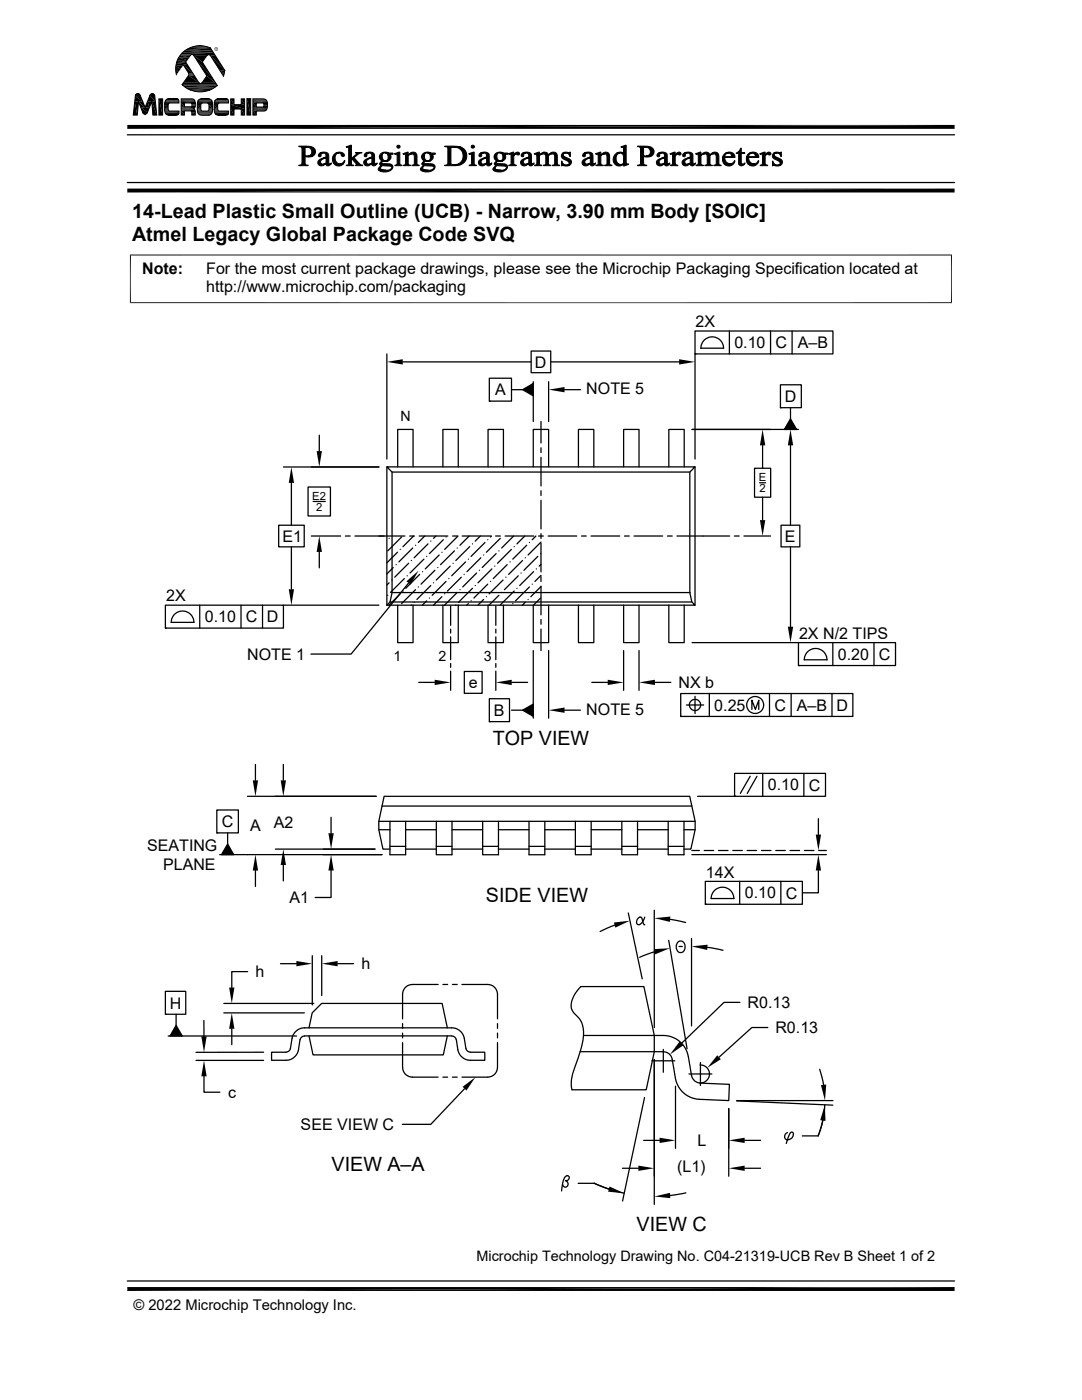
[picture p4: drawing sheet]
<svg xmlns="http://www.w3.org/2000/svg" width="216mm" height="279mm" viewBox="0 0 216 279" stroke-linecap="round" stroke-linejoin="round" font-family="sans-serif">
<g fill="none" stroke="#000" stroke-width=".25">
<path d="M25.4 36.4h165.1M25.4 26.9h165.1M77.2 70.6v21M80.4 72.2h25.6M97.6 75.5h4.5v4.6h-4.5zM102.1 77.8h2.2M104.3 77.8l2.1-1.3v2.5zM106 70.1h3.9v4.3h-3.9zM106.4 76.2v7.9M109.5 76.2v7.9M109.9 72.2h25.6M112.6 77.8h3.2"/>
<path d="M138.7 66.1h27.5v4.5h-27.5zM138.7 70.6h.1M138.7 70.6v21M144.4 69.5a2.26 2.26 0 0 0-2.3-2.3 2.26 2.26 0 0 0-2.3 2.3h4.6M145.5 66.1v4.5M153.8 66.1v4.5M155.7 76.8h4.2v4.6h-4.2zM158.1 66.1v4.5M56.6 93.2h19M58.1 96.4v8.4M61.5 97.2h4.4v5.8h-4.4zM63.7 86.8v3.2"/>
<path d="M77.2 93.2h61.5l-1.1 1h-59.4zM77.2 93.2v27.6M78.2 94.2v24.1M79.4 93.2v-7.5h3v7.5M88.4 93.2v-7.5h3v7.5M97.4 93.2v-7.5h3.1v7.5M97.6 80.1h.1M106.4 93.2v-7.5h3.1v7.5M107.9 84.1v4.3M107.9 89.4v.9M107.9 91.3v5.7M107.9 97.9v1"/>
<path d="M107.9 99.8v5.8M115.4 93.2v-7.5h3.1v7.5M124.4 93.2v-7.5h3.1v7.5M133.5 93.2v-7.5h3v7.5M137.6 94.2v24.1M138.1 85.7h21.2M138.7 93.2v27.6M150.6 93.5h3.2v5.7h-3.2zM151.6 96.4h1.2M152.2 88.9v4.6M152.2 99.2v4.6M155.7 81.4h.1"/>
<path d="M157.7 83.6l1.2 2.1h-2.4zM157.7 81.4v2.2M157.7 88.9v15.9M55.6 104.8h5.1v4.3h-5.1zM58.1 109.1v8.5M62.1 107h5.9M62.5 100.1h2.4M63.7 110.2v3.1M68.9 107h1M70.8 107h10M77.4 118.8h.1M77.6 107.4h.1"/>
<path d="M77.6 116.3l-.4 .5M78.2 115.8h.1M78.2 118.3h59.4M78.2 118.3l-.4 1.8-.6 .7M78.5 113.3l-1.3 1.3M79 112.7h.1M79.3 110.2l-2.1 2.1M79.9 118.5l-2.3 2.3M79.9 109.6h.1M80.1 107.2l-2.7 2.7M80.4 118h.1M80.7 115.5l-2.8 2.7"/>
<path d="M81.2 114.9h.1M81.5 116.4l-11.4 14.1h-8.1M81.5 112.4l-2.7 2.8M81.7 107h1M82.1 111.9h.1M82.4 109.4l-2.8 2.7M82.5 107l-2.1 2.1M82.9 117.7l-2.8 2.8M82.9 108.8h.1M83.5 117.1h.1M83.7 107h5.7M83.7 114.6l-2.7 2.8"/>
<path d="M84.3 114.1h.1M84.6 111.6l-2.8 2.8M84.8 107l-1.3 1.3M85.1 119.9l-.8 .9M85.1 111h.1M85.4 108.5l-2.8 2.8M85.7 119.4h.1M86 116.9l-2.8 2.7M86 108h.1M86.5 116.3h.1M86.8 113.8l-2.8 2.8M87 107l-.5 .4"/>
<path d="M87.4 113.3h.1M87.6 110.8l-2.7 2.7M88.2 119.1l-1.7 1.7M88.2 110.2h.1M88.5 107.7l-2.8 2.8M88.7 118.5h.1M89 116l-2.8 2.8M89 107.2h.1M89.6 115.5h.1M89.8 113l-2.7 2.8M90.3 107h1M90.4 112.4h.1"/>
<path d="M90.7 109.9l-2.8 2.8M91.2 109.4h.1M91.2 118.2l-2.5 2.6M91.4 107l-2.7 2.6M91.8 117.7h.1M92.1 115.2l-2.8 2.8M92.2 107h5.7M92.6 114.6h.1M92.9 112.1l-2.8 2.8M93.5 111.6h.1M93.6 107l-1.8 1.8M93.7 109.1l-2.7 2.8"/>
<path d="M94 119.9h.1M94.3 108.5h.1M94.3 117.4l-2.8 2.8M94.8 116.9h.1M95.1 114.4l-2.8 2.7M95.7 113.8h.1M95.8 107l-1 1M95.9 111.3l-2.7 2.8M96.5 110.8h.1M96.5 119.6l-1.1 1.2M96.8 108.3l-2.8 2.7M97 119.1h.1"/>
<path d="M97.3 107.7h.1M97.3 116.6l-2.7 2.8M97.9 116h.1M98.1 107l-.2 .2M98.1 113.5l-2.7 2.8M98.7 113h.1M98.9 107h.9M99 110.5l-2.8 2.8M99.5 109.9h.1M99.5 118.8l-1.9 2M99.8 107.4l-2.8 2.8M100.1 118.2h.1"/>
<path d="M100.4 115.8l-2.8 2.7M100.8 107h5.7M100.9 115.2h.1M101.2 112.7l-2.8 2.8M101.8 112.1h.1M102 109.6l-2.7 2.8M102.5 107l-2.4 2.4M102.6 109.1h.1M102.6 118l-2.8 2.7M103.1 117.4h.1M103.4 114.9l-2.8 2.8M104 114.4h.1"/>
<path d="M104.3 111.9l-2.8 2.7M104.7 107l-1.6 1.5M104.8 111.3h.1M105.1 108.8l-2.8 2.8M105.4 119.6h.1M105.6 108.3h.1M105.6 117.1l-2.7 2.8M106.2 116.6h.1M106.5 114.1l-2.8 2.8M106.9 107l-.7 .7M107 113.5h.1M107.3 111l-2.8 2.8"/>
<path d="M107.5 107h.9M107.9 110.5h.1M107.9 119.4l-1.5 1.4M107.9 106.5v1M107.9 108.4v5.7M107.9 115.1v.9M107.9 117v5.7M108 108.2l-2.6 2.6M108 117.1l-2.1 2M108 112.6l-.4 .4M108 114.8l-1.3 1.2M109.4 107h5.7"/>
<path d="M116 107h1M117.9 107h5.8M124.6 107h1M126.5 107h5.7M133.2 107h.9M135.1 107h10.5M137.6 118.3l.4 1.8 .7 .7h-61.5M146.5 107h1M148.4 107h5.4M155.9 104.8h3.7v4.3h-3.7zM157.7 109.1v16M33 120.8h23.6v4.5h-23.6z"/>
<path d="M33 125.3h.1M34.1 124.2h4.6a2.26 2.26 0 0 0-2.3-2.3 2.26 2.26 0 0 0-2.2 2.3M39.9 120.8v4.5M48.1 120.8v4.5M52.4 120.8v4.5M56.6 120.8h19M77.8 120.1h60.2M79.4 120.8v7.4h3v-7.4M82.1 120.7l-.1 .1M82.6 120.2h.1M83.6 136.2h3.1M88.4 120.8v7.4h3v-7.4"/>
<path d="M89.9 121v3.8M89.9 125.6v.7M89.9 127.1v4.6M89.9 132.4v.8M89.9 133.9v3.9M91 120.7h.1M92.6 134h3.6v4.4h-3.6zM93.5 120.5l-.4 .3M97.4 120.8v7.4h3.1v-7.4M97.6 139.4h4.1v4.6h-4.1zM98.9 121v3.8M98.9 125.6v.7"/>
<path d="M98.9 127.1v4.6M98.9 132.4v.8M98.9 133.9v3.9M102.1 136.2h3.2M102.3 120.5h.1M104.8 120.2l-.6 .6M106.4 129.8v13.5M106.4 120.8v7.4h3.1v-7.4M107.9 123.6v1M107.9 125.5v4.3M109.5 129.8v13.5M115.4 120.8v7.4h3.1v-7.4"/>
<path d="M118.1 136.2h3.2M124.4 129.8v8M124.4 120.8v7.4h3.1v-7.4M127.5 129.8v8M130.7 136.2h3.2M133.5 120.8v7.4h3v-7.4M135.8 138.4h34.4v4.6h-34.4zM138.1 128.2h21.2M138.7 139v3.4M141.5 138.4v4.6M153.5 138.4v4.6M157.9 138.4v4.6"/>
<path d="M159.3 128.2h19.4v4.6h-19.4zM159.3 132.8h.1M161.3 130a2.27 2.27 0 0 1 2.4-.4 2.27 2.27 0 0 1 1.3 2.1h-4.5l.2-1zM166 138.4v4.6M166.2 128.2v4.6M174.4 128.2v4.6M49.4 158.9h25.7M51 152.6v3.1M56.5 152.6v3.1M97.6 144h.1M102.1 141.7h2.2M104.3 141.7l2.1-1.2v2.5z"/>
<path d="M112.6 141.7h3.2M135.8 143h.1M137 140.7h3.4M137.5 140.7a1.14 1.14 0 0 1 1.6-1.1 1.14 1.14 0 0 1 .4 1.8 1.14 1.14 0 0 1-1.9-.3v-.4M139.2 158.9h7.4M146.6 154.3h18.1v4.6h-18.1zM146.6 158.9h.1M149.7 154.9l-2 3.4M150 141.6v-1.9l.7 1.9 .7-1.9v1.9M151 154.9l-1.9 3.4M152.2 154.3v4.6M160.4 154.3v4.6"/>
<path d="M43.3 161.6h4.3v4.6h-4.3zM43.3 166.2h.1M45.4 166.2v2.2M45.4 168.4l1.2 2.2h-2.4zM51 173.7v3.2M56.5 172.6v3.2M66.1 173.7v5.4h-3.2M66.1 163.1v3.2M74.8 169.5h-19.9M75.6 165.6h2.2M75.6 163.9h63.1M76.2 170.6h-32.4"/>
<path d="M76.2 160.9h61.8M77.8 169.5h-1.4l-.8-3.9v-1.7l1-5h61l1.1 5v1.7l-.8 3.9h-1.4M77.8 168.9h3.1M77.8 163.9v6.7h3.1v-6.7M80.9 165.6h6.2M80.9 169.5h6.2M87.1 168.9h3.1M87.1 163.9v6.7h3.1v-6.7M90.2 165.6h6.1M90.2 169.5h6.1M96.3 168.9h3.2M96.3 163.9v6.7h3.2v-6.7"/>
<path d="M99.5 165.6h6.1M99.5 169.5h6.1M105.6 168.9h3.1M105.6 163.9v6.7h3.1v-6.7M108.7 165.6h6.1M108.7 169.5h6.1M114.8 168.9h3.2M114.8 163.9v6.7h3.2v-6.7M118 165.6h6.1M118 169.5h6.1M124.1 168.9h3.1M124.1 163.9v6.7h3.1v-6.7"/>
<path d="M127.2 165.6h6.1M127.2 169.5h6.1M133.3 163.9v6.7h3.2v-6.7M133.3 168.9h3.2M136.5 165.6h2.2M138 169.7h1.6M138 170.6h26.9M140.5 169.7h1.9M140.7 175.9h19.4v4.6h-19.4zM141.9 179.3h4.6M141.9 179.3a2.26 2.26 0 0 1 2.3-2.2 2.26 2.26 0 0 1 2.2 2.2M143.4 169.7h1.9"/>
<path d="M146.2 169.7h1.9M147.6 175.9v4.6M149.1 169.7h1.9M151.9 169.7h1.9M154.8 169.7h1.9M155.8 175.9v4.6M157.6 169.7h2M160.5 169.7h1.9M163.3 173.7v4.5h-3.2M163.3 163.4v3.2M163.4 169.7h1.5M33 197.8h4.1v4.6h-4.1z"/>
<path d="M49.4 193.9h-3.2v3.2M56 192.3h3.1M62.3 190.7v9.9M64.2 190.7v8M67.4 192.3h3.1M87.4 196.5h-5.1a1.97 1.97 0 0 0-2 1.9v4.9M88.4 196.5h.9M90.3 196.5h.9M92.2 196.5h5.1a1.97 1.97 0 0 1 2 1.9v4.9M115.9 196.9h12.6l2.1 9.8v3.2l-1.7 7.6h-14.8a8 8 0 0 1 .9-5.2l.5-1.8a9.4 9.4 0 0 0 .6-6.3l-.5-.9a3.8 3.8 0 0 1-1.6-2.3 5.6 5.6 0 0 1 1.9-4.1zM122.6 184.6l-2.9 1.3M125.4 182.2l2.7 13.1"/>
<path d="M128.7 183l-.2 .3a1.66 1.66 0 0 1-1.1 1.3 .87 .87 0 0 1-.3-1 .87 .87 0 0 1 .8-.6l.2 .3 .2 .9 .4 .4M130.6 181.7v23.4M130.6 189.9l-3 1.2M133.4 187.7l3.7 21.6M133.7 183.5l3.1 .6M135.2 188.1a.85 .85 0 0 1 .9-.3 .85 .85 0 0 1 .6 .9 1.01 1.01 0 0 1-.2 1.1 1.01 1.01 0 0 1-1.1 .2 1.4 1.4 0 0 1-.2-1.9zM135.5 188.9h.6M138 187.3v17.4M140.7 180.5h.1M141.2 189.1l3.1 .6M33 202.4h.1M33.5 206.8h25.7"/>
<path d="M35.1 202.4v2.2M35.1 204.6l1.3 2.2h-2.5zM39.1 211.6h13.5M40.7 203.7v3.1M40.7 214.8v3.2h3.2M44.7 200.3h17.9M44.7 202.1h16M46.2 205.3v3.2M52.6 210h-13.5M57.9 209.2a.88 .88 0 0 1-.8 .8M58 209.2l.3-2a2.58 2.58 0 0 1 2.5-2.1h29.3a2.58 2.58 0 0 1 2.5 2.1l.4 2a.93 .93 0 0 0 .9 .8M59.9 207.5l-.3 2a2.58 2.58 0 0 1-2.5 2.1h-2.9v-1.6h2.9"/>
<path d="M60.8 206.8a.88 .88 0 0 0-.9 .7M60.8 206.7h29.3M61.7 205.1l.6-3 1.9-1.8h24l1.1 4.8M61.7 206.7l.8 3.8h26l.8-3.8M80.3 208.1v4.9a1.97 1.97 0 0 0 2 2h5.1M80.3 204.3v.9M80.3 206.2v.9M88.4 215h.9M90.1 206.8a.88 .88 0 0 1 .9 .7l.4 2a2.58 2.58 0 0 0 2.5 2.1h2.8v-1.6h-2.8M90.3 215h.9M92.7 217.3l-6.7 7.1h-5.7M99.3 208.1v4.9a1.97 1.97 0 0 1-2 2h-5.1"/>
<path d="M99.3 204.3v.9M99.3 206.2v.9M115.8 209.9h16.6M116.4 206.7h16a5.1 5.1 0 0 1 5 4.2l.6 3.7a1.81 1.81 0 0 0 1.7 1.5M128.6 219l-4.4 20.7M130.1 211.7h4.5M130.6 211.5v28.9M132.4 209.9a1.8 1.8 0 0 1 1.7 1.5l.7 3.8a5.1 5.1 0 0 0 4.8 4.2l5.8 .2 .1-3.2-5.8-.2M132.4 209.4v4.6M134.8 216.8v12.4M137.5 214.3h4.5M139.7 212.5a1.8 1.8 0 0 1 1.9 1.8 1.8 1.8 0 0 1-1.9 1.8"/>
<path d="M139.8 212v4.6M147 219.7l19.2 .9M147 219.6h19.2M147.6 200h-3.1l-8.5 8.3M153.2 205.1h-3.2l-6.5 5.9M163.6 213.4l.7 3.1M112.3 236.4a.58 .58 0 0 0 .6 .5 .68 .68 0 0 0 .5-.7 .68 .68 0 0 0-.6-.6 .56 .56 0 0 0 .7-.3 .56 .56 0 0 0-.2-.7 1 1 0 0 0-.9 1.1l-.3 2M115.4 236.2h3.1M118.5 236.1l3 1.2 3 .8M118.5 236.1l3 1.2M124.2 233.2h3.2M128.4 227.6h3.2"/>
<path d="M136.9 238.1l-3.2 .5M145.4 221.2v13.5M148.6 233.2h3.2M148.6 227.6h3.2M157.1 226a.72 .72 0 0 0-.5 1 .72 .72 0 0 0 1 .4 .94 .94 0 0 0 .5-1.5h-.2a4.7 4.7 0 0 0-1 2.3M160.1 226.7h3.2M164.2 223.6l-.9 3.1M164.6 220.5a19.5 19.5 0 0 1-1.3 6.2M25.4 255.7h165.1"/>
<circle cx="150.7" cy="140.7" r="1.69"/>
</g>
<g fill="none" stroke="#000" stroke-width=".2">
<path d="M27.1 18.9l-.5 4.1h.8l.2-2.7 .9 2.1a.49 .49 0 0 0 .4 .4 .49 .49 0 0 0 .5-.3M27.5 18.7l.5 .4 1 2.3 .9-2.4a.5 .5 0 0 1 .5-.3 .5 .5 0 0 1 .5 .4l.4 3.9h-.8l-.2-2.8-.9 2.2M27.5 18.7l-.4 .2M31.7 19.7h.7v3.3h-.7zM33 20h2.7M33.1 19.9h2.6M33.1 19.9h2.5M33.2 19.9h2.4M33.3 19.8h2.3M33.4 19.8h2.1M35.9 11h2.1M36 11h2"/>
<path d="M36.2 19.7h2.3a1.14 1.14 0 0 1 .4 1.6l-.3 .4 .3 .2 .1 1.1h-.7v-.6l-.2-.3h-1.3v.9h-.6zM36.2 19.7l2.4 .1M36.2 19.8h2.5M36.2 19.9h2.6M36.3 16.9l.1 .1M36.3 16.9h7M36.5 16.7h6.6M36.5 16.6h3.3M36.6 16.5h3.1M36.6 13l1.1 1.8-1.4 2.1M36.9 17.4h6M37.5 17.7h4.9"/>
<path d="M37.8 9.5h4.2l2.8 4.6-.2 1.1-2.6-4.1-.4-.2-.3 .2M37.9 9.4h4M38.1 18a5.1 5.1 0 0 0 3.7 0M38.2 10.9h-2.2M38.4 9.3h3M38.4 9.2h2.9M38.4 10.9h3.2M38.5 11h2.9M38.6 11h2.7M38.7 18.3h2.5M38.7 11l2.6 4.2-1 1.3-.3 .2-.3-.2-2.7-4.1 1.2-1.5 .5 .2h2.6M39.6 20h2.6"/>
<path d="M39.6 19.9h2.6M39.7 19.8h2.4M39.8 19.8h2.2M39.9 19.8h2M40.2 16.6h2.9M40.3 16.6h2.7M41.3 11.1l-.9 1.3 2.9 4.7-1.5 .9M42 9.6a4.8 4.8 0 0 0-5.1 .5 4.8 4.8 0 0 0-1.7 4.8M42.8 10.9h-6.8M42.9 20h2.7M43 19.9h2.6M43 19.9h2.5"/>
<path d="M43.1 19.9h2.4M43.1 19.8h2.4M43.2 19.8h2.2M43.3 17h-6.9l1.6 1M46 19.7h.7v1.2h1.4v-1.2h.7v3.3h-.7v-1.2h-1.4v1.2h-.7zM49.3 19.7h.7v3.3h-.7zM49.3 19.7h.7M50.5 19.7h2a.84 .84 0 0 1 .9 1 1.09 1.09 0 0 1-.7 1.5h-1.6v.8h-.6zM50.5 19.7l2.4 .1M50.5 19.8h2.5M50.5 19.9h2.6M50.5 20h2.7"/>
<path d="M32.9 20.5h2.8M32.9 22.2h2.8M32.9 22.3h2.8M32.9 20.4h2.8M32.9 20.3h2.8M32.9 22.4h2.8M32.9 22.5h2.8M32.9 20.2h2.8M33 20.1h2.7M33 20.2l.6-.5h1.6a.57 .57 0 0 1 .5 .3 .57 .57 0 0 1 0 .6h-2l-.2 .4v.7l.1 .3 .2 .2h1.9a.62 .62 0 0 1-.1 .6 .62 .62 0 0 1-.6 .2h-1.2a.96 .96 0 0 1-.9-1.2v-1.3M33 22.6h2.7M33 20.2l-.1 .3"/>
<path d="M33 22.7h2.7M33.1 22.8h2.6M33.3 22.9h2.3M33.3 22.9h2.2M35.6 22.8l-2.4 .1M36.2 20.1h2.7M36.2 20.2h2.7M36.2 21.4h2.7M36.2 21.5h2.7M36.2 21.6h2.6M36.2 21.7h2.4M36.2 21.7h2.5"/>
<path d="M36.2 21.8h2.6M36.2 21.9h2.7M36.2 22h2.7M36.2 22.1h2.7M36.8 20.6h1.3l.2 .1v.5l-.1 .1h-1.4zM38.7 21.6l-2.5 .1M39.4 20.5h3M39.4 22.2h3M39.4 20.4h3M39.4 20.5v1.3a.94 .94 0 0 0 .9 1.2h1.1a.96 .96 0 0 0 1-1.2v-1.3M39.4 22.4h3M39.4 22.5h2.9"/>
<path d="M39.4 20.2h3M39.5 22.6h2.8M39.5 20.1h2.8M39.5 22.7h2.7M39.6 22.8h2.6M39.7 22.9h2.4M39.8 22.9h2.2M40.2 20.6h1.2l.2 .1 .1 1-.1 .4h-1.4l-.1-1.1zM42.3 20.2l.1 .3M42.3 20.2l-.5-.5h-1.7a.8 .8 0 0 0-.7 .8M42.8 22.2h2.8M42.8 20.5h2.8"/>
<path d="M42.8 20.4h2.8M42.8 22.3h2.8M42.8 20.3h2.8M42.8 22.4h2.8M42.8 22.5h2.8M42.8 20.2h2.8M42.9 22.6h2.7M42.9 20.1h2.7M42.9 20.2l.6-.5h1.6a.56 .56 0 0 1 .5 .9h-2l-.2 .4v.7l.1 .3 .2 .2h1.9a.62 .62 0 0 1-.1 .6 .62 .62 0 0 1-.6 .2h-1.2a.96 .96 0 0 1-1-1.2l.2-1.6M42.9 22.7h2.7M43 22.8h2.6M43.2 22.9h2.2"/>
<path d="M45.5 22.8l-2.4 .1M50.5 20.1h2.7M50.5 20.2h2.8M50.5 20.4h2.8M50.5 20.5h2.8M50.5 21.4h2.8M50.5 21.7h2.8M50.5 21.8h2.8M50.5 22h2.7M50.5 22h2.6M50.5 22.1h2.5M50.5 22.1h2.4"/>
<path d="M51.1 20.6h1.4l.1 .1v.5l-.1 .2h-1.4zM26 50.8v9.7M189.9 50.8v9.7M189.9 50.9h-164M25.9 60.4h164"/>
</g>
<g fill="#000" stroke="#000" stroke-width=".2">
<path d="M80.4 30.7h.3zM118.9 30.7h.2zM123.9 29.3l.3 .1zM151.6 30.7h.3z"/>
<path d="M60.2 29.4h1.1l-.4 .1v1.6h1.5l-1.5 .1v1.6l.6 .3h-1.9v-.1a.5 .5 0 0 0 .7-.6z" fill-rule="evenodd"/>
<path d="M59.6 29.2h1.6a1.27 1.27 0 0 1 1.7 1.5l-.5 .4h-1a.87 .87 0 0 0 .8-.9 .87 .87 0 0 0-.9-.8h-1.1z" fill-rule="evenodd"/>
<path d="M60.9 31.2h1.3z" fill-rule="evenodd"/>
<path d="M63.6 30.7l.3-.2h.6a.54 .54 0 0 0-.5 .7l-.3 .1-.2-.2z" fill-rule="evenodd"/>
<path d="M63.6 32l.9-.5h.6l-.6 .2a.54 .54 0 0 0-.5 .5 .54 .54 0 0 0 .4 .6h.5a.76 .76 0 0 1-1.1 .3 .76 .76 0 0 1-.2-1.1z" fill-rule="evenodd"/>
<path d="M63.9 30.5a1.1 1.1 0 0 1 1.7 .6v1.5l.1 .1 .3 .1a.48 .48 0 0 1-.5 .3 .48 .48 0 0 1-.4-.4l-.3-.1 .3-.1v-1h-.5a.45 .45 0 0 0 .5-.4 .45 .45 0 0 0-.3-.5z" fill-rule="evenodd"/>
<path d="M64.4 32.8l.7-.1z" fill-rule="evenodd"/>
<path d="M65.7 32.7l.4-.2-.1 .3z" fill-rule="evenodd"/>
<path d="M66.6 30.9l.5-.4h.5a.99 .99 0 0 0-.6 1.6l.5 .5 1 .1a1.32 1.32 0 0 1-1.8 0 1.32 1.32 0 0 1-.1-1.8z" fill-rule="evenodd"/>
<path d="M67.1 30.5a1.03 1.03 0 0 1 1.6 .6v.1a.46 .46 0 0 1-.5-.1 .46 .46 0 0 1-.2-.4z" fill-rule="evenodd"/>
<path d="M67.8 32.7l.5-.1 .5-.5-.3 .6z" fill-rule="evenodd"/>
<path d="M69.1 29.3l.2 .1z" fill-rule="evenodd"/>
<path d="M69.1 29.3l1-.3v3.7l.5 .4h-1.5l.3-.2 .2-.3v-3l-.1-.2z" fill-rule="evenodd"/>
<path d="M70.9 30.4h1.3l-.7 .4-.9 .7 1.1 1.1 .7 .5h-1.5l.2-.3-1-1.2 1-.8v-.2z" fill-rule="evenodd"/>
<path d="M72.8 30.7l.2-.2h.7a.54 .54 0 0 0-.5 .7 .31 .31 0 0 1-.5 0 .31 .31 0 0 1 .1-.5z" fill-rule="evenodd"/>
<path d="M72.7 32l.9-.5h.6l-.6 .2a.53 .53 0 0 0-.5 .6 .53 .53 0 0 0 .5 .5h.5a.77 .77 0 0 1-1.1 .3 .77 .77 0 0 1-.3-1.1z" fill-rule="evenodd"/>
<path d="M73 30.5a1.06 1.06 0 0 1 1.7 .6l.1 1.5 .3 .2a.48 .48 0 0 1-.5 .3 .48 .48 0 0 1-.4-.4l-.2-.1 .2-.1v-1h-.5a.46 .46 0 0 0 .5-.4 .46 .46 0 0 0-.2-.5z" fill-rule="evenodd"/>
<path d="M73.6 32.8l.6-.1z" fill-rule="evenodd"/>
<path d="M74.9 32.7l.3-.2-.1 .3z" fill-rule="evenodd"/>
<path d="M75.7 33.3l.5-.2a.44 .44 0 0 0-.3 .5 .44 .44 0 0 0 .5 .3l.6 .1h-1.4a.42 .42 0 0 1 .1-.7z" fill-rule="evenodd"/>
<path d="M76 30.6l.6-.2 .9 .1h-.7a.84 .84 0 0 0-.5 .8 .84 .84 0 0 0 .5 .8h.7l-1.1 .1-.2 .1v.3l1 .1a.85 .85 0 0 1 1.2 .7l-.5 .6a2.24 2.24 0 0 1-1.8 .2l-.5-.2h1.4a.83 .83 0 0 0 1.1-.7l-.3-.2h-1.2a.53 .53 0 0 1-.6 0 .53 .53 0 0 1-.2-.6l.5-.4-.5-.3a.83 .83 0 0 1 .2-1.2z" fill-rule="evenodd"/>
<path d="M76.4 32.2l1-.1z" fill-rule="evenodd"/>
<path d="M76.8 30.5l1.6 .1v.2h-.5a.82 .82 0 0 1-.4 1.3h-.6a.81 .81 0 0 0 .6-.8 .81 .81 0 0 0-.7-.8z" fill-rule="evenodd"/>
<path d="M78.7 30.7h.3z" fill-rule="evenodd"/>
<path d="M78.7 30.7l1.1-.3v2.1a.37 .37 0 0 0 .4 .5v.1h-1.4l.4-.4v-1.5l-.1-.4z" fill-rule="evenodd"/>
<path d="M80.4 30.7l1-.3v.5h-.5z" fill-rule="evenodd"/>
<path d="M80.9 30.9l1.3-.2-.8 .4 .1 1.6 .4 .4h-1.4l.4-.4z" fill-rule="evenodd"/>
<path d="M81.7 30.7a.83 .83 0 0 1 .9-.4 .83 .83 0 0 1 .6 .8v1.6l.5 .4h-1.5l.3-.2 .2-.2-.1-1.7-.2-.3z" fill-rule="evenodd"/>
<path d="M84.1 33.3l.5-.2a.44 .44 0 0 0-.2 .5 .44 .44 0 0 0 .4 .3l.6 .1h-1.4a.42 .42 0 0 1 .1-.7z" fill-rule="evenodd"/>
<path d="M84.5 30.6l.5-.2 .9 .1h-.7a.84 .84 0 0 0-.5 .8 .84 .84 0 0 0 .5 .8h.7l-1.1 .1-.2 .1v.3l1.1 .1a.82 .82 0 0 1 1.1 .8l-.5 .5a2.24 2.24 0 0 1-1.8 .2l-.5-.2h1.4a.83 .83 0 0 0 1.2-.7l-.4-.2h-1.2a.53 .53 0 0 1-.6 0 .53 .53 0 0 1-.2-.6l.5-.4-.4-.3a.83 .83 0 0 1 .2-1.2z" fill-rule="evenodd"/>
<path d="M84.8 32.2l1-.1z" fill-rule="evenodd"/>
<path d="M85.2 30.5l1.6 .1v.2h-.5a.82 .82 0 0 1-.4 1.3h-.6a.81 .81 0 0 0 .6-.8 .81 .81 0 0 0-.7-.8z" fill-rule="evenodd"/>
<path d="M88.7 29.2h2l1.3 .2-2 .1v3.3l1.9 .1-1 .2h-2.2v-.1a.46 .46 0 0 0 .7-.5v-2.8a.44 .44 0 0 0-.7-.4z" fill-rule="evenodd"/>
<path d="M90.7 29.4h1.3l.6 .4 .5 .7v.8a1.77 1.77 0 0 1-1.2 1.6h-1.2a1.66 1.66 0 0 0 1.7-1.8 1.66 1.66 0 0 0-1.7-1.7z" fill-rule="evenodd"/>
<path d="M93.6 30.7h.3z" fill-rule="evenodd"/>
<path d="M93.6 30.7l1-.3v2.1a.36 .36 0 0 0 .1 .4 .36 .36 0 0 0 .4 .1v.1h-1.5v-.1a.38 .38 0 0 0 .5-.5v-1.6l-.1-.1z" fill-rule="evenodd"/>
<path d="M95.7 30.7l.2-.2h.6a.44 .44 0 0 0-.4 .6 .31 .31 0 0 1-.5 .1 .31 .31 0 0 1 .1-.5z" fill-rule="evenodd"/>
<path d="M95.6 32l.9-.5h.6l-.6 .2a.53 .53 0 0 0-.5 .5 .53 .53 0 0 0 .5 .6h.4a.77 .77 0 0 1-1 .3 .77 .77 0 0 1-.3-1.1z" fill-rule="evenodd"/>
<path d="M95.9 30.5l.5-.1a.98 .98 0 0 1 1.2 .5v1.7l.4 .2a.48 .48 0 0 1-.5 .3 .48 .48 0 0 1-.4-.4l-.2-.1 .2-.1v-1h-.5a.47 .47 0 0 0 .5-.4 .47 .47 0 0 0-.2-.5z" fill-rule="evenodd"/>
<path d="M96.5 32.8l.6-.1z" fill-rule="evenodd"/>
<path d="M97.8 32.7l.3-.2-.1 .3z" fill-rule="evenodd"/>
<path d="M98.6 33.3l.5-.2a.44 .44 0 0 0-.3 .5 .44 .44 0 0 0 .5 .3l.6 .1h-1.4a.42 .42 0 0 1 .1-.7z" fill-rule="evenodd"/>
<path d="M98.9 30.6l.6-.2 .9 .1h-.7a.84 .84 0 0 0-.6 .8 .84 .84 0 0 0 .6 .8h.7l-1.1 .1-.2 .4 1.3 .1a.72 .72 0 0 1 .9 .6 .72 .72 0 0 1-.7 .8l-1.2 .2-.9-.3h1.4a.82 .82 0 0 0 1.1-.7l-.3-.2h-1.2a.52 .52 0 0 1-.6-.1 .52 .52 0 0 1-.2-.5l.4-.4-.4-.3a.83 .83 0 0 1 .2-1.2z" fill-rule="evenodd"/>
<path d="M99.3 32.2l1-.1z" fill-rule="evenodd"/>
<path d="M99.7 30.5l1.6 .1v.2h-.6a.82 .82 0 0 1-.3 1.3h-.6a.82 .82 0 0 0 .5-.8 .82 .82 0 0 0-.6-.8z" fill-rule="evenodd"/>
<path d="M101.5 30.7h.2z" fill-rule="evenodd"/>
<path d="M101.5 30.7l1-.3v.5h.2l-.2 .3v1.5l.5 .4h-1.5l.5-.4v-1.7l-.1-.2z" fill-rule="evenodd"/>
<path d="M102.7 30.7h.2l-.4 .2z" fill-rule="evenodd"/>
<path d="M102.7 30.7l.2-.2a.4 .4 0 0 1 .5-.1 .4 .4 0 0 1 .2 .5h-.2z" fill-rule="evenodd"/>
<path d="M104.1 30.7l.3-.2h.6a.54 .54 0 0 0-.5 .7 .31 .31 0 0 1-.5 0 .31 .31 0 0 1 .1-.5z" fill-rule="evenodd"/>
<path d="M104 32l.9-.5h.6l-.6 .2a.53 .53 0 0 0-.5 .6 .53 .53 0 0 0 .5 .5h.5a.77 .77 0 0 1-1.1 .3 .77 .77 0 0 1-.3-1.1z" fill-rule="evenodd"/>
<path d="M104.4 30.5a1.06 1.06 0 0 1 1.6 .6l.1 1.5 .3 .2a.48 .48 0 0 1-.5 .3 .48 .48 0 0 1-.4-.4l-.2-.1 .2-.1v-1h-.4a.46 .46 0 0 0 .4-.4 .46 .46 0 0 0-.2-.5z" fill-rule="evenodd"/>
<path d="M104.9 32.8l.6-.1z" fill-rule="evenodd"/>
<path d="M106.2 32.7l.4-.2-.2 .3z" fill-rule="evenodd"/>
<path d="M106.6 30.7h.3z" fill-rule="evenodd"/>
<path d="M106.6 30.7l1.1-.3v.5h-.6l-.1-.1z" fill-rule="evenodd"/>
<path d="M107.1 30.9l1.3-.2-.7 .4v1.6l.4 .4h-1.4v-.1a.4 .4 0 0 0 .4-.5z" fill-rule="evenodd"/>
<path d="M107.9 30.7l.1-.1a.84 .84 0 0 1 1.4 .3l.2 .1-.2 .1 .1 1.6 .4 .4h-1.5l.5-.4v-1.6l-.4-.4z" fill-rule="evenodd"/>
<path d="M109.5 30.8l.2-.2 .5 .1-.6 .3-.2-.1z" fill-rule="evenodd"/>
<path d="M109.7 30.6a.84 .84 0 0 1 .9-.2 .84 .84 0 0 1 .6 .7v1.4a.37 .37 0 0 0 .5 .5v.1h-1.5l.5-.4v-1.5l-.3-.5z" fill-rule="evenodd"/>
<path d="M112 32.2h.1a.95 .95 0 0 0 1 .8h.5l-1.6 .1z" fill-rule="evenodd"/>
<path d="M112.2 30.7l.2-.2h.5a.39 .39 0 0 0-.5 .3 .39 .39 0 0 0 .2 .5 1.68 1.68 0 0 1 1.4 .9l-.2 .7-.7 .1a.49 .49 0 0 0 .4-.5 .49 .49 0 0 0-.5-.5l-.2-.1a.78 .78 0 0 1-.6-1.2z" fill-rule="evenodd"/>
<path d="M112.4 30.5l.4-.1 .8 .1z" fill-rule="evenodd"/>
<path d="M112.2 33h1.4l-.3 .1z" fill-rule="evenodd"/>
<path d="M112.4 30.5l1.4-.1v.8l-.2-.1a.7 .7 0 0 0-.7-.6z" fill-rule="evenodd"/>
<path d="M116.4 30.7l.2-.2h.6a.54 .54 0 0 0-.5 .7 .31 .31 0 0 1-.4 0 .31 .31 0 0 1 .1-.5z" fill-rule="evenodd"/>
<path d="M116.4 31.9l.9-.4h.5l-.6 .2a.54 .54 0 0 0-.5 .5 .54 .54 0 0 0 .4 .6h.5a.79 .79 0 0 1-1 .3 .79 .79 0 0 1-.4-.9z" fill-rule="evenodd"/>
<path d="M116.6 30.5l.2-.1a.95 .95 0 0 1 1.5 .8v1.4l.4 .2a.48 .48 0 0 1-.5 .3 .48 .48 0 0 1-.4-.4l-.2-.1 .2-.1v-1h-.5a.45 .45 0 0 0 .5-.4 .45 .45 0 0 0-.2-.5z" fill-rule="evenodd"/>
<path d="M117.1 32.8l.7-.1z" fill-rule="evenodd"/>
<path d="M118.5 32.7l.3-.2-.1 .3z" fill-rule="evenodd"/>
<path d="M118.9 30.7l1-.3v.5h-.6z" fill-rule="evenodd"/>
<path d="M119.3 30.9l1.4-.2-.8 .4v1.4a.39 .39 0 0 0 .1 .4 .39 .39 0 0 0 .4 .1v.1h-1.5l.5-.4z" fill-rule="evenodd"/>
<path d="M120.1 30.7a.83 .83 0 0 1 .9-.3 .83 .83 0 0 1 .6 .7l.1 1.6 .4 .4h-1.4l.4-.4v-1.7l-.3-.3z" fill-rule="evenodd"/>
<path d="M122.8 30.7l.3-.2h.6a1.2 1.2 0 0 0-.8 1.2 1.2 1.2 0 0 0 .9 1.1h-1l-.2-.1a1.41 1.41 0 0 1 .2-2z" fill-rule="evenodd"/>
<path d="M123.1 30.5a1.12 1.12 0 0 1 1.3 .1z" fill-rule="evenodd"/>
<path d="M123.9 29.3l1-.3v3.3l.3 .5h-.8l-.4 .2a1.15 1.15 0 0 1-1.2-.2h1l.6-.2v-1.5l-.3-.5h.3v-.9v-.3z" fill-rule="evenodd"/>
<path d="M124.4 32.8l1-.1v.1l-1 .3z" fill-rule="evenodd"/>
<path d="M127.7 29.4h1.1l-.4 .1v1.6h1.6l-1.6 .1v1.2a.47 .47 0 0 0 .1 .5 .47 .47 0 0 0 .6 .1v.1h-1.9l.4-.2 .2-.3z" fill-rule="evenodd"/>
<path d="M127.2 29.2h1.6a1.31 1.31 0 0 1 1.7 1.3l-.4 .6h-1.2a.86 .86 0 0 0 .9-.7 .86 .86 0 0 0-.6-.9l-1.5-.1z" fill-rule="evenodd"/>
<path d="M128.4 31.2h1.4z" fill-rule="evenodd"/>
<path d="M131.2 30.7l.3-.2h.6l-.4 .2-.1 .3a.3 .3 0 0 1-.4 .2 .3 .3 0 0 1 0-.5z" fill-rule="evenodd"/>
<path d="M131.1 32l.9-.5h.6l-.7 .3a.5 .5 0 0 0-.4 .5 .5 .5 0 0 0 .5 .5h.5a.77 .77 0 0 1-1.1 .3 .77 .77 0 0 1-.3-1.1z" fill-rule="evenodd"/>
<path d="M131.5 30.5l1-.1a.65 .65 0 0 1 .6 .5l.1 1.7 .3 .2a.48 .48 0 0 1-.5 .3 .48 .48 0 0 1-.4-.4l-.2-.1 .2-.1v-1h-.4a.47 .47 0 0 0 .4-.4 .47 .47 0 0 0-.2-.5z" fill-rule="evenodd"/>
<path d="M132 32.8l.6-.1z" fill-rule="evenodd"/>
<path d="M133.3 32.7l.3-.2-.1 .3z" fill-rule="evenodd"/>
<path d="M133.7 30.7h.3z" fill-rule="evenodd"/>
<path d="M133.7 30.7l1-.3v.5h.2l-.2 .3v1.2a.45 .45 0 0 0 .6 .6v.1h-1.6l.5-.4v-1.8l-.1-.1z" fill-rule="evenodd"/>
<path d="M134.9 30.7h.3l-.5 .2z" fill-rule="evenodd"/>
<path d="M134.9 30.7a.49 .49 0 0 1 .5-.4 .49 .49 0 0 1 .5 .5 .47 .47 0 0 1-.7-.1z" fill-rule="evenodd"/>
<path d="M136.3 30.7l.3-.2h.6a.44 .44 0 0 0-.5 .6 .31 .31 0 0 1-.4 .1 .31 .31 0 0 1 0-.5z" fill-rule="evenodd"/>
<path d="M136.2 32l.9-.5h.6l-.6 .2a.53 .53 0 0 0-.5 .5 .53 .53 0 0 0 .5 .6h.5a.77 .77 0 0 1-1.1 .3 .77 .77 0 0 1-.3-1.1z" fill-rule="evenodd"/>
<path d="M136.6 30.5l1-.1a.65 .65 0 0 1 .7 .5v1.7l.4 .2a.48 .48 0 0 1-.5 .3 .48 .48 0 0 1-.5-.4l-.2-.1 .2-.1v-1h-.4a.47 .47 0 0 0 .4-.4 .47 .47 0 0 0-.2-.5z" fill-rule="evenodd"/>
<path d="M137.1 32.8l.6-.1z" fill-rule="evenodd"/>
<path d="M138.4 32.7l.4-.2-.1 .3z" fill-rule="evenodd"/>
<path d="M138.8 30.7h.3z" fill-rule="evenodd"/>
<path d="M138.8 30.7l1.1-.3v.5h-.6l-.1-.1z" fill-rule="evenodd"/>
<path d="M139.3 30.9l1.3-.2-.7 .4v1.6l.5 .4h-1.5l.4-.4z" fill-rule="evenodd"/>
<path d="M140.1 30.7l.2-.1a.84 .84 0 0 1 1.3 .3l.2 .1-.2 .1 .1 1.6 .4 .4h-1.4l.4-.4v-1.7l-.4-.3z" fill-rule="evenodd"/>
<path d="M141.8 30.8l.1-.2 .5 .1-.8 .2z" fill-rule="evenodd"/>
<path d="M141.9 30.6a.85 .85 0 0 1 1-.2 .85 .85 0 0 1 .5 .9l.1 1.4 .4 .4h-1.5v-.1a.37 .37 0 0 0 .5-.5v-1.2a.52 .52 0 0 0-.5-.6z" fill-rule="evenodd"/>
<path d="M144.5 30.8l.3-.3 .6 .1-.5 .1-.3 .6h-.4z" fill-rule="evenodd"/>
<path d="M144.8 30.5a1.15 1.15 0 0 1 1.9 .9h-2.1l.3 .9 .8 .4h-1.2a1.51 1.51 0 0 1-.3-1.4h1.8a.62 .62 0 0 0-.6-.7z" fill-rule="evenodd"/>
<path d="M144.5 32.7h1.3a.84 .84 0 0 0 .8-.7 .94 .94 0 0 1-.9 1.1h-.6z" fill-rule="evenodd"/>
<path d="M147.8 29.6h.1v.8h.7v.2h-.7v1.9l.3 .3h-.8v-2.2l-.5-.1 .6-.4z" fill-rule="evenodd"/>
<path d="M147.4 32.8l.9-.1 .4-.2-.1 .3a.65 .65 0 0 1-1.2 0z" fill-rule="evenodd"/>
<path d="M149.2 30.9l.4-.4 .5 .1a.72 .72 0 0 0-.7 .7h-.4z" fill-rule="evenodd"/>
<path d="M149.6 30.5h.1a1.13 1.13 0 0 1 1.7 .9h-2a1.09 1.09 0 0 0 1.1 1.3h-1.3l-.2-.4v-1h1.7v-.4l-.3-.3z" fill-rule="evenodd"/>
<path d="M149.2 32.7h1.4a.84 .84 0 0 0 .7-.7 1.15 1.15 0 0 1-.7 1.1 1.15 1.15 0 0 1-1.3-.3z" fill-rule="evenodd"/>
<path d="M151.6 30.7l1.1-.3v.5h.1l-.1 .3v1.5l.5 .4h-1.5l.4-.4v-1.4v-.5z" fill-rule="evenodd"/>
<path d="M152.8 30.7h.3l-.4 .2z" fill-rule="evenodd"/>
<path d="M152.9 30.6a.43 .43 0 0 1 .6-.3 .43 .43 0 0 1 .3 .6h-.4l-.6-.2z" fill-rule="evenodd"/>
<path d="M154.1 32.2h.1a.95 .95 0 0 0 1 .8h.5l-1.6 .1z" fill-rule="evenodd"/>
<path d="M154.3 30.7l.2-.2h.5a.38 .38 0 0 0-.5 .2 .38 .38 0 0 0 .2 .5l.8 .4a.73 .73 0 0 1 .6 .6 .73 .73 0 0 1-.4 .8h-.5a.46 .46 0 0 0 .5-.4 .46 .46 0 0 0-.5-.5l-.3-.2a.93 .93 0 0 1-.8-.7z" fill-rule="evenodd"/>
<path d="M154.5 30.5l.4-.1 .8 .1z" fill-rule="evenodd"/>
<path d="M154.3 33h1.4l-.3 .1z" fill-rule="evenodd"/>
<path d="M154.5 30.5l1.4-.1v.8h-.1a.8 .8 0 0 0-.8-.7z" fill-rule="evenodd"/>
<circle cx="79.5" cy="29.3" r=".31"/>
<circle cx="94.3" cy="29.3" r=".31"/>
</g>
<g fill="#000">
<path d="M27 19.1l1 .1h-1zM27 19.1h1v.1zM27 19.2l1.5 1.1h-1.6zM27 19.2h1l.5 1.1zM27 19.1h1zM27.1 19h.9zM27.1 19l.9 .1zM27.1 18.9h.8zM27.1 18.9l.8 .1zM27.2 18.8l.7 .1zM27.2 18.8h.6zM27.2 18.8h.5z"/>
<path d="M27.3 18.7l.4 .1zM27.3 18.7h.4zM27.4 18.7h.2zM27.4 18.7h.3zM27.5 18.7h.1zM29.9 19.1l1.1 1.1h-1.6zM29.9 19.1h1l.1 1.1zM29.9 19.1h1zM29.9 19l1 .1zM29.9 19h.9zM30 19h.8zM30 18.9h.8z"/>
<path d="M30 18.9l.8 .1zM30.1 18.8l.7 .1zM30.1 18.8h.6zM30.1 18.8h.5zM30.2 18.7l.4 .1zM30.2 18.7h.4zM30.2 18.7h.3zM30.3 18.7h.2zM31.7 19.7l.7 3.3h-.7zM31.7 19.7h.7v3.3zM33.5 19.7h2zM33.5 19.7h1.9z"/>
<path d="M33.5 19.7h1.8zM33.6 19.7h1.7zM35 13.8l.6 .6h-.5zM35 13.8h1l-.4 .6zM35.1 13.2l.9 .6h-1zM35.1 13.2h1.4l-.5 .6zM35.1 14.4l.1 .5zM35.1 14.4h.5l-.4 .5zM35.1 13l1.4 .2h-1.4zM35.1 13h1.5l-.1 .2zM35.3 12.4l1.9 .2h-2zM35.3 12.4h1.7l.2 .2z"/>
<path d="M35.4 12l1.6 .4h-1.7zM35.4 12h1.9l-.3 .4zM35.6 11.5l1.7 .5h-1.9zM35.6 11.5h2.1l-.4 .5zM36.6 13l1.9 1.6h-.9zM36.6 13h.8l1.1 1.6zM37.6 15.1l2.1 1.4h-3.1zM37.6 15.1h1.2l.9 1.4zM37.6 14.6l.9 .1zM37.7 14.7h.9zM37.7 15l1.1 .1zM37.7 14.7l.9 .1z"/>
<path d="M37.7 14.9l1 .1zM37.7 14.8l1 .1zM37.7 14.9h1zM38.7 11.1l1.7 1.3h-.9zM38.7 11.1h2.6l-.9 1.3zM38.7 18.2l1.9 .1zM39 9.2h1.8zM39.3 18.3h1.3zM39.5 12.4l2.6 2.8h-.8zM39.5 12.4h.9l1.7 2.8zM39 9.2h1.7zM39.6 9.1l1.1 .1z"/>
<path d="M39.6 9.1h.6zM39.9 19.7l2 .1zM39.9 19.7h2zM40 19.7h1.9zM40 19.7h1.8zM40.1 19.7h1.7zM40.1 19.7h1.6zM41.3 15.2l1.7 1.3h-2.7zM41.3 15.2h.8l.9 1.3zM41.6 10.9h1.2zM41.7 10.9h1.2zM41.8 10.9l1.1 .1z"/>
<path d="M41.9 11h1zM41.9 11l1 .1zM42 11.1l2.9 3h-1zM42 11.1h.9l2 3zM42.8 9.8v.1zM42.8 9.7v.1zM42.8 9.9l.1 .2zM42.9 9.5l-.1 .2zM42.9 9.7l-.1 .1zM42.9 9.9v.2zM42.9 10.1h.1zM42.8 9.7l.1-.1z"/>
<path d="M42.9 10l.1 .1zM42.9 9.5h.1zM43 10.1l.1 .1zM43 9.4l.1 .1zM43.1 10.1h.2zM43.1 9.4l.2 .1zM43.3 10.1h.1zM43.3 19.7h2zM43.3 9.4v.2zM43.4 9.9l-.1 .1zM43.4 19.7h1.9zM43.4 19.7h1.8z"/>
<path d="M43.3 9.6l.1 .1zM43.3 9.4l.1 .1zM43.3 10l.2-.1zM43.4 9.8v.1zM43.4 9.7v.1zM43.5 19.7h1.7zM43.4 9.5l.1 .2zM43.5 9.8l-.1 .1zM43.5 9.7l-.1 .1zM43.9 14.1l.9 .5h-.6zM43.9 14.1h1l-.1 .5zM44.2 14.6l.4 .6z"/>
<path d="M44.2 14.6h.6l-.2 .6zM46 19.7l.7 1.2h-.7zM46 19.7h.7v1.2zM48.1 19.7l.7 1.2h-.7zM48.1 19.7h.7v1.2zM49.3 19.7l.7 3.3h-.7zM49.3 19.7h.7v3.3zM25.4 37.6h165.1l-165.1 .8zM25.4 38.4l165.1-.8v.8zM25.4 24.9h165.1l-165.1 .8zM25.4 25.7l165.1-.8v.8zM26.9 20.3h.7z"/>
<path d="M26.9 20.3l.5 2.7h-.8zM26.9 20.3h.7l-.2 2.7zM27.6 20.3h.9zM27.6 20.3l1.4 1.1h-.9zM27.6 20.3h.9l.5 1.1zM28.1 21.4l1.3 1h-.9zM28.1 21.4h1.7l-.4 1zM28.5 22.4h.9zM28.5 22.4l.9 .1zM28.5 22.5h.9zM28.5 22.5l.8 .1zM28.6 22.6h.7z"/>
<path d="M28.6 22.6l.7 .1zM28.6 22.7h.7zM28.6 22.7h.6zM28.7 22.7h.5zM28.7 22.7l.4 .1zM28.8 22.8h.3zM28.8 22.8h.2zM28.9 22.8h.1zM29.4 20.2l.4 1.2h-.8zM29.4 20.2h.9l-.5 1.2zM30.3 20.2l1 2.8h-.8zM30.3 20.2h.7l.3 2.8z"/>
<path d="M32.9 20.7l.7 .1zM32.9 20.7h.7zM32.9 20.8h.7zM32.9 20.8l.6 .2h-.6zM32.9 20.8h.7l-.1 .2zM32.9 21l.6 .7h-.6zM32.9 21h.6v.7zM32.9 21.7l.7 .1h-.7zM32.9 21.7h.6l.1 .1zM32.9 21.8h.7zM32.9 21.8l.7 .1zM32.9 21.9l.7 .1z"/>
<path d="M32.9 22h.7zM32.9 20.6h1zM32.9 20.6h.9zM32.9 20.6h.8zM32.9 20.6l.7 .1zM32.9 22l.8 .1zM32.9 22.1h.8zM32.9 22.1h.9zM32.9 22.1l.9 .1zM33.4 22.9l2 .1zM33.5 23h1.7zM33.5 23h1.9z"/>
<path d="M33.6 23h1.6zM33.6 23h1.4zM36.2 20.6l.6 .7h-.6zM36.2 20.6h.6v.7zM36.2 22.1l.6 .9h-.6zM36.2 22.1h.6v.9zM38.1 20.6h.8zM38.1 22.1h.8zM38.1 20.6h.9zM38.1 21.3h.8zM38.1 22.1l.8 .1zM38.2 22.2h.7z"/>
<path d="M38.2 20.6h.8zM38.2 21.3h.7zM38.2 22.2l.7 .1zM38.2 20.6l.8 .1zM38.2 21.2l.7 .1zM38.2 22.3l.7 .1zM38.3 20.7h.7zM38.2 21.2h.7zM38.3 21.2h.6zM38.3 22.4h.7zM38.3 22.4l.7 .6h-.7zM38.3 22.4h.7v.6z"/>
<path d="M38.3 20.7l.7 .1zM38.3 20.8l.7 .1zM38.3 21.1l.6 .1zM38.3 20.9l.7 .1h-.7zM38.3 20.9h.7v.1zM38.3 21l.7 .1zM38.3 21.1h.6zM38.3 21.1h.7zM39.4 20.7l.7 .1zM39.4 20.7h.7zM39.4 20.8h.7zM39.4 20.8l.7 .2h-.7z"/>
<path d="M39.4 20.8h.7v.2zM39.4 21l.7 .7h-.7zM39.4 21h.7v.7zM39.4 21.7l.7 .1h-.7zM39.4 21.7h.7v.1zM39.4 21.8h.7zM39.4 21.8l.7 .1zM39.4 21.9l.7 .1zM39.4 22h.8zM39.4 20.6h1zM39.4 20.6h.9zM39.4 20.6h.8z"/>
<path d="M39.4 20.6l.8 .1zM39.4 20.7h.8zM39.4 22l.8 .1zM39.4 22.1h.8zM39.4 22.1h.9zM39.4 22.1l1 .1zM39.9 22.9l1.8 .1zM39.9 22.9h2zM40.1 23h1.3zM40.1 23h1.6zM41.3 20.6h1.1zM41.4 20.6h1z"/>
<path d="M41.5 20.6h.9zM41.4 22.2h1zM41.5 22.1h.9zM41.6 20.6l.8 .1zM41.6 22.1h.8zM41.6 20.7h.8zM41.6 22l.8 .1zM41.6 20.7l.8 .1zM41.7 20.8h.7zM41.7 22h.7zM41.7 20.8l.7 .2h-.7zM41.7 20.8h.7v.2z"/>
<path d="M41.7 21.8h.7zM41.7 21.8l.7 .1zM41.7 21.9l.7 .1zM41.7 21.9h.7zM41.7 21l.7 .7h-.7zM41.7 21h.7v.7zM41.7 21.7l.7 .1h-.7zM41.7 21.7h.7v.1zM42.7 20.7l.8 .1zM42.7 20.7h.8zM42.7 20.8h.8zM42.7 20.8l.7 .2h-.7z"/>
<path d="M42.7 20.8h.8l-.1 .2zM42.7 21l.7 .7h-.7zM42.7 21h.7v.7zM42.7 21.7l.8 .1h-.8zM42.7 21.7h.7l.1 .1zM42.7 21.8h.8zM42.7 21.8l.8 .1zM42.7 21.9l.8 .1zM42.8 20.6h1zM42.8 20.6h.9zM42.8 20.6h.8zM42.8 20.6l.7 .1z"/>
<path d="M42.8 20.7h.7zM42.8 22h.7zM42.8 22l.8 .1zM42.8 22.1h.8zM42.8 22.1l.9 .1zM43.3 22.9l2 .1zM43.4 23h1.7zM43.4 23h1.9zM43.5 23h1.6zM43.5 23h1.4zM46 20.9l2.8 .9h-2.8zM46 20.9h2.8v.9z"/>
<path d="M46 21.8l.7 1.2h-.7zM46 21.8h.7v1.2zM48.1 21.8l.7 1.2h-.7zM48.1 21.8h.7v1.2zM50.5 20.6l.6 .8h-.6zM50.5 20.6h.6v.8zM50.5 22.2l.6 .8h-.6zM50.5 22.2h.6v.8zM52.4 20.6h.9zM52.5 20.6h.8zM52.5 21.4h.8zM52.5 21.3l.8 .1z"/>
<path d="M52.5 21.3h.8zM52.6 20.6h.7zM52.6 21.3h.7zM52.6 20.6l.7 .1zM52.6 21.2l.7 .1zM52.6 20.7h.8zM52.6 20.7l.8 .1h-.7zM52.6 20.7h.8v.1zM52.6 21.1h.7zM52.6 21.1h.8zM52.6 21.1l.7 .1zM52.6 21.2h.7z"/>
<path d="M52.7 20.8l.7 .3h-.7zM52.7 20.8h.7v.3zM52.7 21.1h.7zM77.2 72.2l3.2-.5v1zM104.3 77.8l2.1-1.3v2.5zM109.5 77.8l3.1-.6v1.1zM135.5 71.7l3.2 .5-3.2 .5zM58.1 93.2l.6 3.2h-1.1zM63.2 90h1l-.5 3.2zM152.2 85.7l.5 3.2h-1.1zM157.7 85.7l.6 3.2h-1.1zM157.7 83.6l1.2 2.1h-2.4z"/>
<path d="M57.6 117.6h1.1l-.6 3.2zM63.7 107l.5 3.2h-1zM81.1 116l2.4-2.1-1.6 2.8zM151.6 103.8h1.1l-.5 3.2zM86.7 135.7l3.2 .5-3.2 .5zM98.9 136.2l3.2-.5v1zM121.3 135.7l3.1 .5-3.1 .5zM127.5 136.2l3.2-.5v1zM157.2 125.1h1.1l-.6 3.1zM50.4 155.7h1.1l-.5 3.2zM56 155.7h1.1l-.6 3.2zM104.3 141.7l2.1-1.2v2.5z"/>
<path d="M109.5 141.7l3.1-.5v1.1zM45.4 168.4l1.2 2.2h-2.4zM51 170.6l.5 3.1h-1.1zM56.5 169.5l.6 3.1h-1.1zM65.5 166.3h1.1l-.5 3.2zM66.1 170.6l.5 3.1h-1.1zM162.8 166.6h1l-.5 3.1zM163.3 170.6l.5 3.1h-1zM45.7 197.1h1.1l-.6 3.2zM59.1 191.8l3.2 .5-3.2 .5zM64.2 192.3l3.2-.5v1zM122.5 184.1l3.2-.4-2.9 1.4z"/>
<path d="M130.5 189.4l3.2-.2-3 1.3zM130.6 183.2l3.2-.3-.1 1.1zM138 188.9l3.2-.4-.1 1.1zM35.1 204.6l1.3 2.2h-2.5zM40.2 206.8h1l-.5 3.2zM40.7 211.6l.5 3.2h-1zM46.2 202.1l.6 3.2h-1.1zM92.3 216.9l2.6-1.9-1.8 2.6zM135.6 207.9l.7 .7-2.6 1.9zM143.1 210.6l.7 .8-2.7 1.7zM163.8 216.5h1.1l-.3 3.1zM121.6 236.8l2.9 1.3-3.2-.3z"/>
<path d="M127.4 232.6l3.2 .6-3.2 .5zM131.6 227.1l3.2 .5-3.2 .5zM130.6 238.8l3.1-.7 .1 1zM145.4 233.2l3.2-.6v1.1zM145.4 227.6l3.2-.5v1zM164.6 220.5l.1 3.2-1-.1zM25.4 256.9h165.1l-165.1 .7zM25.4 257.6l165.1-.7v.7z"/>
</g>
<path d="M37.3 9.7h4.8M37.5 17.9h4.9M36.2 20.4h2.7" fill="none" stroke="#000" stroke-width=".23"/>
<path d="M36.1 10.7h6.7M36.5 17.2h6.8M36.9 9.9h5.4" fill="none" stroke="#000" stroke-width=".34"/>
<path d="M35.1 12.8h2.3M36.4 10.3h6.2" fill="none" stroke="#000" stroke-width=".4"/>
<path d="M35.6 11.3h2.4" fill="none" stroke="#000" stroke-width=".42"/>
<path d="M36.3 16.8h6.9M38 18.1h3.8M50.5 21.5h2.8" fill="none" stroke="#000" stroke-width=".21"/>
<path d="M37 17.6h5.9" fill="none" stroke="#000" stroke-width=".3"/>
<g font-size="3.9">
<text x="26.4" y="43.5">14-Lead Plastic Small Outline (UCB) - Narrow, 3.90 mm Body [SOIC]</text>
<text x="26.4" y="48.1">Atmel Legacy Global Package Code SVQ</text>
<text x="98.3" y="148.7">TOP VIEW</text>
<text x="97" y="179.9">SIDE VIEW</text>
<text x="66.2" y="233.8">VIEW A–A</text>
<text x="127" y="245.7">VIEW C</text>
</g>
<g font-size="3.2">
<text x="28.4" y="54.7">Note:</text>
<text x="41.1" y="58.3">http://www.microchip.com/packaging</text>
<text x="41.1" y="54.7">For the most current package drawings, please see the Microchip Packaging Specification located at</text>
<text x="138.8" y="65.3">2X</text>
<text x="146.5" y="69.5">0.10</text>
<text x="154.7" y="69.5">C</text>
<text x="159.2" y="69.5">A–B</text>
<text x="106.7" y="73.4">D</text>
<text x="98.8" y="78.9">A</text>
<text x="117" y="78.7">NOTE 5</text>
<text x="156.6" y="80.2">D</text>
<text x="56.4" y="108.1">E1</text>
<text x="156.6" y="108.1">E</text>
<text x="33.1" y="120">2X</text>
<text x="40.9" y="124.2">0.10</text>
<text x="49.1" y="124.2">C</text>
<text x="53.3" y="124.2">D</text>
<text x="49.3" y="131.7">NOTE 1</text>
<text x="159.4" y="127.5">2X N/2 TIPS</text>
<text x="167.2" y="131.7">0.20</text>
<text x="175.4" y="131.7">C</text>
<text x="93.5" y="137.3">e</text>
<text x="135.4" y="137.3">NX b</text>
<text x="98.6" y="142.9">B</text>
<text x="117" y="142.7">NOTE 5</text>
<text x="142.5" y="141.8">0.25</text>
<text x="154.5" y="141.8">C</text>
<text x="159" y="141.8">A–B</text>
<text x="166.9" y="141.8">D</text>
<text x="153.2" y="157.8">0.10</text>
<text x="161.4" y="157.8">C</text>
<text x="44.2" y="165.1">C</text>
<text x="49.9" y="165.9">A</text>
<text x="54.7" y="165.3">A2</text>
<text x="29.4" y="169.9">SEATING</text>
<text x="32.6" y="173.5">PLANE</text>
<text x="140.9" y="175.1">14X</text>
<text x="148.6" y="179.3">0.10</text>
<text x="156.8" y="179.3">C</text>
<text x="57.8" y="180.3">A1</text>
<text x="51" y="195.1">h</text>
<text x="72.1" y="193.5">h</text>
<text x="33.9" y="201.3">H</text>
<text x="149.2" y="201.2">R0.13</text>
<text x="154.7" y="206.2">R0.13</text>
<text x="45.5" y="219.1">c</text>
<text x="60" y="225.5">SEE VIEW C</text>
<text x="135.1" y="234">(L1)</text>
<text x="139.1" y="228.7">L</text>
</g>
<g font-size="2.9">
<text x="95.1" y="251.7">Microchip Technology Drawing No. C04-21319-UCB Rev B Sheet 1 of 2</text>
<text x="26.6" y="261.3">© 2022 Microchip Technology Inc.</text>
</g>
<g font-size="2.8">
<text x="79.9" y="84.1">N</text>
<text x="78.5" y="131.9">1</text>
<text x="87.5" y="131.9">2</text>
<text x="96.5" y="131.9">3</text>
</g>
<g font-size="2.2">
<text x="62.3" y="99.8">E2</text>
<text x="63.1" y="102">2</text>
<text x="151.4" y="96.1">E</text>
<text x="151.6" y="98.2">2</text>
</g>
<text font-size=".6" x="43" y="10">R</text>
</svg>
